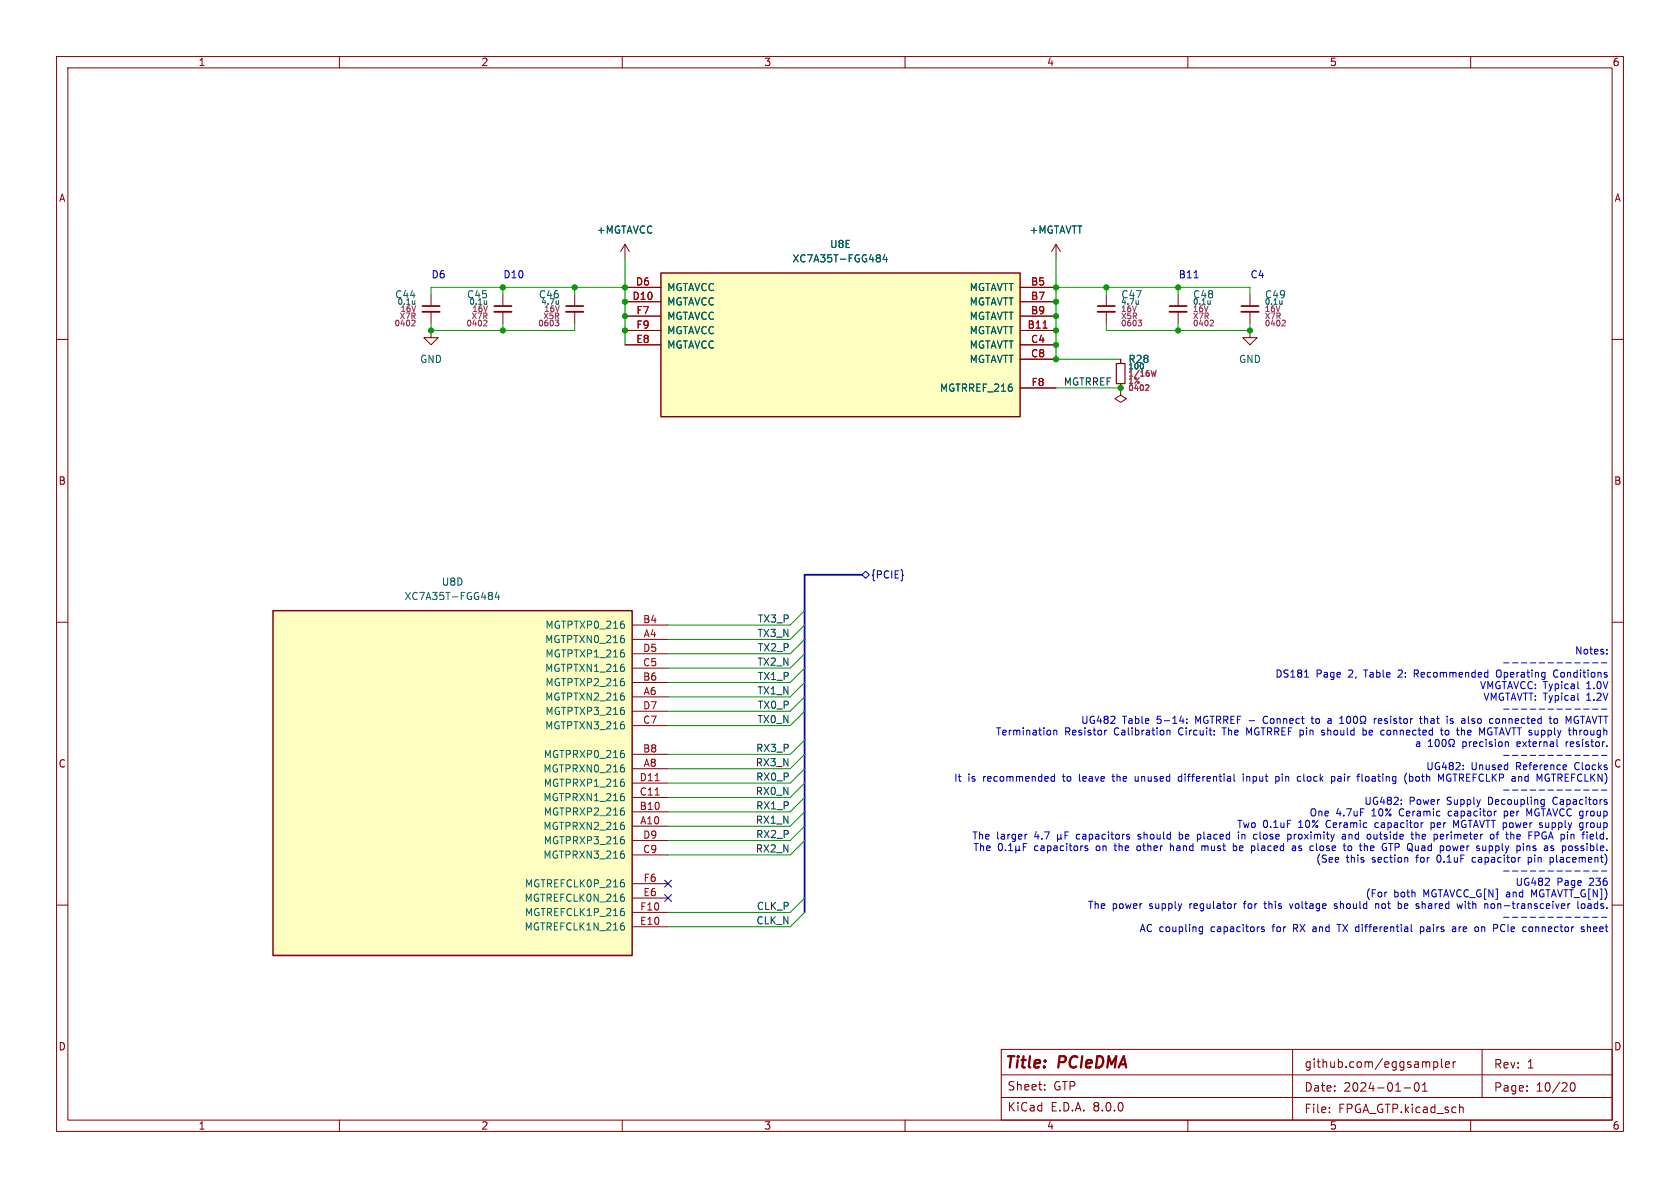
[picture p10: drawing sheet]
<svg xmlns="http://www.w3.org/2000/svg" width="297mm" height="210mm" viewBox="0 0 297 210" stroke-linecap="round" stroke-linejoin="round" font-family="sans-serif">
<g fill="none" stroke="#840000" stroke-width=".18">
<path d="M10 10h277v190h-277zM12 12h273v186h-273zM60 10v2M110 10v2M160 10v2M210 10v2M260 10v2M10 60h2M76.2 58.4v1.3h-1.3l1.3 1.3 1.3-1.3h-1.3M76.2 58.4h.1M76.2 52.1v2M76.2 55.1v2.1"/>
<path d="M101.6 52.1v2M101.6 55.1v2.1M186.7 43.2l-.8 1.3M186.7 43.2v2.5M186.7 43.2l.8 1.3M208.3 52.1v2M208.3 55.1v2.1M221 58.4v1.3h1.2l-1.2 1.3-1.3-1.3h1.3M221 58.4h.1M221 52.1v2M221 55.1v2.1M285 60h2"/>
<path d="M198.1 68.6v1.3l1 .6-1 .6-1-.6 1-.6M198.1 68.6h.1M198.1 63.5v.8M198.1 67.8v.8M10 110h2M285 110h2M10 160h2M285 160h2M60 198v2M110 198v2M160 198v2M177 194h108"/>
<path d="M177 190h108M177 185.5h108v12.5h-108zM184.7 192.6v.1M184.7 191.8v.1M210 198v2M228.5 185.5v12.5M235 196.6v.1M235 195.8v.1M248.2 192.3h1.2M250.2 191.5l.2-.1a.81 .81 0 0 1 .6 .6 .81 .81 0 0 1-.3 .8l-.2 .1a.81 .81 0 0 1-.3-1.4zM251.5 192.9h.8M251.5 191.8l.4-.4v1.5"/>
<path d="M253.5 187.7v1.5M253.5 187.8l.4-.1 .3 .3v.4l-.2 .2h-.5M254.8 187.2v1.3l.2 .2M255.5 188.2l.8-.2-.1-.2-.4-.1-.3 .2 .1 .7h.6M256.9 187.7v1M257.3 187.7l-.3 .1-.1 .2M258.1 195.8h.5l.1 .9M260 198v2M262 185.5v8.5M270 192.8v.1M270 192v.1M277.8 191.5l.2-.1a.8 .8 0 0 1 .5 .7 .8 .8 0 0 1-.5 .8 .99 .99 0 0 1-.2-1.4z"/>
</g>
<path d="M74.7 55.1h3M100.1 55.1h3M206.8 55.1h3M219.5 55.1h3" fill="none" stroke="#840000" stroke-width=".33"/>
<path d="M74.7 54.1h3M100.1 54.1h3M206.8 54.1h3M219.5 54.1h3" fill="none" stroke="#840000" stroke-width=".3"/>
<path d="M73.3 53.1v.7M73.3 53.7l-.1 .1M98.7 53.1v.7M98.7 53.7l-.1 .1M214 53.1v.7M214 53.7l-.2 .1M226.7 53.1v.7M226.7 53.7l-.2 .1M202.1 64.8v.2" fill="none" stroke="#006464" stroke-width=".18"/>
<path d="M73.3 57l-.5 .6h.6M98.7 57.1v.4l-.4 .1M214.1 56.6l.3 .1 .1 .2-.6 .7h.6M226.8 56.6l.3 .1 .1 .2-.6 .7h.6M202.7 68l.3 .1 .1 .2-.6 .7h.6M204.4 65.5l-.3 1-.1-.7-.2 .7" fill="none" stroke="#840084" stroke-width=".18"/>
<path d="M197.4 64.3h1.5v3.5h-1.5z" fill="none" stroke="#840000" stroke-width=".2"/>
<path d="M116.8 48.3h63.5v25.4h-63.5z" fill="#ffffc2"/>
<path d="M116.8 48.3h63.5v25.4h-63.5z" fill="none" stroke="#840000" stroke-width=".25"/>
<g fill="none" stroke="#840000" stroke-width=".18">
<path d="M110.5 58.4h6.3M110.5 50.8h6.3M110.5 53.3h6.3M110.5 55.9h6.3M180.3 58.4h6.4M180.3 50.8h6.4M180.3 53.3h6.4M180.3 55.9h6.4M195.6 52.1v2M195.6 55.1v2.1M110.5 61h6.3M180.3 61h6.4"/>
<path d="M180.3 63.5h6.4M180.3 68.6h6.4"/>
</g>
<path d="M184.4 58h.7" fill="none" stroke="#a90000" stroke-width=".18"/>
<path d="M155.6 45.2v.3M155.6 45.7v.5M156.4 45l-.3 .9h.8M156.7 45.5v.8M201.3 53.1v.7M201.3 53.7l-.2 .1" fill="none" stroke="#006464" stroke-width=".18"/>
<path d="M194.1 55.1h3" fill="none" stroke="#840000" stroke-width=".33"/>
<path d="M194.1 54.1h3" fill="none" stroke="#840000" stroke-width=".3"/>
<path d="M201.2 56.6h.6l-.3 .4 .3 .1v.3l-.2 .2h-.2" fill="none" stroke="#840084" stroke-width=".18"/>
<path d="M48.3 108h63.5v60.9h-63.5z" fill="#ffffc2"/>
<path d="M48.3 108h63.5v60.9h-63.5z" fill="none" stroke="#840000" stroke-width=".25"/>
<g fill="none" stroke="#840000" stroke-width=".18">
<path d="M88.9 52.1v2M88.9 55.1v2.1M110.5 43.2l-.8 1.3M110.5 43.2v2.5M110.5 43.2l.8 1.3M110.5 58.4h6.3M110.5 50.8h6.3M110.5 53.3h6.3M110.5 55.9h6.3M180.3 58.4h6.4M180.3 50.8h6.4M180.3 53.3h6.4"/>
<path d="M180.3 55.9h6.4M110.5 61h6.3M180.3 61h6.4M180.3 63.5h6.4M180.3 68.6h6.4M198.1 68.6h.1M198.1 63.5v.8M198.1 67.8v.8M111.8 113h6.3M111.8 110.5h6.3M111.8 118.1h6.3M111.8 115.6h6.3"/>
<path d="M111.8 123.2h6.3M111.8 135.9h6.3M111.8 120.7h6.3M111.8 133.4h6.3M111.8 128.3h6.3M111.8 138.4h6.3M111.8 125.7h6.3M111.8 146.1h6.3M111.8 143.5h6.3M111.8 141h6.3M111.8 151.1h6.3M111.8 148.6h6.3"/>
<path d="M111.8 158.8h6.3M111.8 156.2h6.3M111.8 163.8h6.3M111.8 161.3h6.3"/>
</g>
<g fill="none" stroke="#006464" stroke-width=".18">
<path d="M86 53.1v.7M86 53.7l-.1 .1M155.6 45.2v.3M155.6 45.7v.5M156.4 45l-.3 .9h.8M156.7 45.5v.8M202.1 64.8v.2M87 104.8v.3M87 105.4v.5M87.8 104.7l-.3 .9h.8M88.1 105.1v.9M110.3 110.4v.5"/>
<path d="M110.3 112.9v.6M110.3 115.5v.5M110.3 118v.6M110 135.2h.3M110 132.7h.3M110 137.7h.3M110.2 133.1l.2 .3v.3l-.2 .2M110.2 135.7l.2 .2v.3l-.2 .3M110.2 138.2l.2 .3v.3l-.2 .2M110.3 120.6v.5M110.3 123.1v.5M110.3 125.6v.6"/>
<path d="M110.3 128.2v.5M110 145.4h.3M110 142.8h.3M110 140.3h.3M110 150.4h.3M110 147.9h.3M110 155.5h.3M110.2 145.8l.2 .3v.3l-.2 .2M110.2 140.8l.2 .2v.3l-.2 .2M110.2 143.3l.2 .2v.3l-.2 .3M110.2 148.4l.2 .2v.3l-.2 .3M110.2 150.9l.2 .3v.3l-.2 .2"/>
<path d="M110.2 156l.2 .2v.3l-.2 .3M110.3 158.6l.1 .2-.1 .5M110 160.6h.3M110.2 161.1l.2 .2v.3l-.2 .3M110.3 163.7l.1 .2-.1 .4"/>
</g>
<path d="M184.4 58h.7M115.8 138h.7M115.8 140.6h.7" fill="none" stroke="#a90000" stroke-width=".18"/>
<path d="M87.4 55.1h3" fill="none" stroke="#840000" stroke-width=".33"/>
<path d="M87.4 54.1h3" fill="none" stroke="#840000" stroke-width=".3"/>
<path d="M86 57l-.5 .6h.6M202.7 68l.3 .1 .1 .2-.6 .7h.6M204.4 65.5l-.3 1-.1-.7-.2 .7" fill="none" stroke="#840084" stroke-width=".18"/>
<path d="M152.4 101.6l.6-.6 .7 .6-.7 .6zM117.5 155.6l1.2 1.2M117.5 158.1l1.2 1.3M118.7 155.6l-1.2 1.2M118.7 158.1l-1.2 1.3" fill="none" stroke="#000084" stroke-width=".18"/>
<g fill="none" stroke="#0000c2" stroke-width=".18">
<path d="M211.1 49.1h.7M230.6 119.7h.7M250 119.1h.5M250.5 118.4h-.5v1.3M265.1 118.4a.43 .43 0 0 0-.6 .5v.4a.43 .43 0 0 0 .6 .4M265.8 117.2h1M267.4 117.2h1M269 117.2h.9M270.5 117.2h1M272.1 117.2h1M273.7 117.2h.9M275.2 118.4a.64 .64 0 0 0-.6 .7 .64 .64 0 0 0 .6 .6"/>
<path d="M275.2 117.2h1M276.8 117.2h1M278.4 117.2h1M280 117.2h.9M281.5 117.2h1M283.1 117.2h1M284.1 115.5v.1M284.1 114.8v.2M186.3 129.1v.8M186.3 129.2l.2-.1h.3v.8M186.4 136.8v1.3M186.4 137.3h-.4l-.2 .2 .1 .5h.5"/>
<path d="M195.7 129.1l-.4 .2M196.6 137.3h.5M196.8 136.8v1.2M200.7 137.3v.6l.3 .2M206.3 129.2l.2-.1h.3l.1 .8M206.3 129.1v.8M208.5 127.5h.8M208.9 137.3h-.4l-.2 .2 .1 .5h.5M209.1 127v.9M209.8 127.8v.1M209.8 127.1v.1M214.7 129.8v.1"/>
<path d="M214.7 129.1v.2M218.2 136.8v1.1l.1 .2M219.8 136.8v.2M219.8 137.3v.8M220.4 137.3v.8M220.6 137.3l-.2 .1M220.8 129.6l-.4-.9v1.2M223.5 126.7l-.2 .5 .2 .6M225.5 137.3h.4l.2 .2-.1 .5h-.5M225.5 137.3v1.2M229.6 137.3h.4M230 138l-.4 .1"/>
<path d="M231.8 127h.4M231.9 126.6v1.1l.3 .2M234.1 129.1h-.3l-.2 .2 .6 .4M234.2 129.7l-.2 .2h-.4M234.8 127.1h.5M234.8 127.8h.5M235.3 127.3l-.5 .2M235.5 137.3h.3l.2 .2-.1 .5-.4 .1M236.8 127.9h.8M236.9 137.3h-.4M237 137.6h-.3l-.2 .2v.2l.5 .1M238.2 126.7l.2-.1a.68 .68 0 0 1 .4 .6 .68 .68 0 0 1-.4 .7 .84 .84 0 0 1-.2-1.2z"/>
<path d="M239.4 126.7l.2-.1a.68 .68 0 0 1 .4 .6 .68 .68 0 0 1-.4 .7 .84 .84 0 0 1-.2-1.2zM240.5 127.9h.3v-.3a.54 .54 0 0 1-.3-.7 .54 .54 0 0 1 .8-.2 .58 .58 0 0 1-.2 .9v.3h.3M240.8 137.9l.2 .2M241 129.1h.3l.3 .2-.2 .6h-.4M241 128.7v1.2M241.5 137.3l-.1 .2 .1 .5M243 127v.9M243.3 127l-.3 .3M244.1 127h-.2l-.2 .2v.6l.4 .1M244.3 127.3l-.6 .2M244.6 129.1h.1M244.7 129.9h-.1"/>
<path d="M248.7 136.7a1.46 1.46 0 0 0 0 1.9M249.2 137.3h.3l.3 .2-.1 .5h-.5M249.2 136.8v1.3M250.9 127h.5M251.1 126.6v1.1l.3 .2M251.8 126.6v1.3M252.2 127l-.4 .2M252.5 132h.7M252.5 131.1l.4-.4v1.3M254 130.7a.72 .72 0 0 0 .1 1.3 .79 .79 0 0 0 0-1.3M254.6 129.1h.5M254.7 137.7l.5-.9v1.3"/>
<path d="M254.8 128.7v1l.3 .2M255 130.8l.2-.1a.68 .68 0 0 1 .5 .6 .68 .68 0 0 1-.5 .7l-.2-.1-.1-.4zM255.9 129.1h-.3l-.1 .2v.5l.4 .1M256.1 136.8a.66 .66 0 0 0-.4 .7 .66 .66 0 0 0 .6 .6l.1-.1M256.3 137.6h.2M256.5 130.7l-.2 .1a.59 .59 0 0 0 .1 .9v.3h-.3M256.7 130.7l.2 .1a.59 .59 0 0 1-.1 .9v.3h.3M256.9 127.1l-.3-.1-.2 .2v.2l.5 .1v.3h-.5M258.4 129.1h.3l.2 .2M258.7 135.9v.2M258.7 135.3v.1M259.6 126.6v1.1l.2 .2"/>
<path d="M263.2 128.7l-.2 .5 .2 .7M265.1 127.3l-.3-.3-.3 .1-.1 .2 .1 .5 .3 .1 .3-.3M265.8 125.4h1M265.8 133.5h1M265.8 139.7h1M266.2 131.2h.4l.1 .8M267.4 125.4h1M267.4 133.5h1M267.4 139.7h1M269 125.4h.9M269 133.5h.9M269 139.7h.9"/>
<path d="M270.5 125.4h1M270.5 133.5h1M270.5 139.7h1M272.1 125.4h1M272.1 133.5h1M272.1 139.7h1M273.6 136.8l-.2 .1M273.7 125.4h.9M273.7 133.5h.9M273.7 137.6h.2v.4l-.2 .1-.3-.1M273.7 139.7h.9M273.7 136.8l.2 .1"/>
<path d="M273.9 127h.4M274.2 127.9h.1M274.8 127.2l.1-.2 .4 .2 .1 .4-.2 .2-.3 .1-.1-.1zM275.2 125.4h1M275.2 130.7v1.1l.2 .2M275.2 133.5h1M275.2 139.7h1M276.8 135.2l.1 .3-.6 .1M276.8 125.4h1M276.8 133.5h1M276.8 139.7h1M276.9 136l-.1 .1"/>
<path d="M278.2 129.1h.4l.1 .8M278.4 125.4h1M278.4 127.7l.3 .2 .4-.1M278.4 133.5h1M278.4 139.7h1M278.8 127.3h.3M278.9 120.5v1.1l.2 .1M278.9 122.5v1.1l.2 .2M279 126.7l-.3-.1-.3 .2M280 125.4h.9M280 133.5h.9M280 139.7h.9"/>
<path d="M281.5 125.4h1M281.5 133.5h1M281.5 139.7h1M283.1 125.4h1M283.1 133.5h1M283.1 139.7h1M284.1 131.9v.1M176.6 149.3l-.1 .6 .1 .4 .2 .1 .4-.3v-.8M177.8 150.3v.1M178.3 150.4h.7M178.7 149.1v1.3M179.6 150.2l.2 .2h.2l.2-.2"/>
<path d="M179.6 149.5v1.3M180.2 150.2l.2 .2M180.2 149.5v.7M180.9 149.7h.4M181.5 149.1h-.6v1.3M181.6 147.5l-.3 .1M187 147.5v1.3M187 148.1l.1 .2h.3l.2-.2M187.6 148.1l.1 .2M187.6 147.5v.6M188.3 147.7h.4M188.9 147.1h-.6v1.2"/>
<path d="M192.3 149.6l-.3-.1-.2 .2 .1 .2 .4 .1v.3h-.5M199.4 147.5h.3M199.4 147.9l.3 .1v.1l-.2 .2h-.2M201.1 149.6l-.1 .2 .1 .5M201.2 148.3h.1M201.3 147.5l-.1 .2 .1 .2M206.9 149.1v1.3M207.3 149.5l-.4 .1M208.5 148.3h.3M208.5 147.1v1.2M208.8 147.5h-.3M211.8 147.5l.4 .1"/>
<path d="M212.2 148.2l-.4 .1M212.5 149.6l.3-.1 .2 .2M212.5 149.5v.9M218 149.6l.4-.1 .2 .3-.1 .5h-.5M218 149.1v1.3M218.2 159.8v.8M218.6 159.8l-.4 .2M218.9 147.1v.1M218.9 147.5v.8M219.5 147.5v.8M219.7 147.5l-.2 .1M221.7 149.6l.1 .2-.1 .5"/>
<path d="M221.8 147.5h.4M222.2 148.3h-.4M223.4 159.8h.5M223.6 159.3l.1 1.2M227.7 147.5h.3l.3 .2-.2 .6h-.4M228 159.8l.3 .8 .3-.8M228.5 149.6h.5v.8M229 149.8l-.4 .1-.2 .2 .2 .3 .4-.1M232.7 149.1v1.1l.2 .2M236.4 159.8h-.3l-.2 .2 .5 .4M237.3 147.5h.5l.1 .8M237.9 147.8h-.4l-.2 .2 .2 .3h.4"/>
<path d="M238.4 149.6l.1-.1 .4 .1 .1 .5-.2 .2-.3 .1-.1-.1zM238.5 147.5v.8M238.7 147.5l-.2 .1M241.7 149.6v.8M242.9 147.5v.6l.4 .2M243.2 159.9l.2-.1h.3v.8M243.2 159.8v.8M245.9 149.1v1.3M247.3 159.8h.3l.2 .2-.1 .5-.4 .1M247.7 142.1v.1M247.7 141.4v.1M248.7 151.6l.2 .2v.6"/>
<path d="M250.3 147.6l.2-.1h.3l.1 .8M250.3 147.1v1.2M251.4 159.3v1.3M251.5 159.8l-.1 .1M251.6 145.4l-.3 .2M253 145.4v1.3M253 146.2l.1 .1M253.1 145.4l-.1 .1M254.8 147.5h.4v.3l-.6 .1M255.2 148.3h-.4M256.3 149.6v.7M256.8 149.5l.2 .9"/>
<path d="M257.4 145.9l-.4-.9v1.3M258.6 159.8l-.3 .8-.2-.6-.3 .6M260.5 151.6l-.2 .2v.4l.2 .2M263.3 150.3l.3 .1M263.3 149.5v1.3M263.6 149.5l-.3 .1M264.1 147.6v.6M264.1 159.8h-.3l-.2 .2v.5l.2 .1 .3-.1M264.5 147.5h.5M264.5 143.4l-.3 .1M264.7 147.2v1.1M265.8 154h1"/>
<path d="M265.9 143.4v1.3M265.9 144.2h.2M266.1 143.4l-.2 .1M267.4 154h1M268.2 148.1l.2 .2h.3M268.7 151.6h.1M268.7 147.5h-.3l-.2 .2M268.8 147.8l-.6 .1M269 154h.9M269.9 149.5v.9M269.9 149.6l.2-.1 .3 .1 .1 .8M270.2 151.6v1.2"/>
<path d="M270.2 152.4h.3M270.3 143.9l-.4-.9v1.2M270.5 151.6h-.3M270.5 154h1M272.1 154h1M272.2 145.7l.5 .3-.2 .3-.3-.1M272.6 141.3l.4 .1M272.6 145.5l-.3-.1-.1 .2M273 141.3v1.2M273 142.1l-.4 .1M273 147.1a.69 .69 0 0 0-.4 .6 .69 .69 0 0 0 .4 .6M273.7 154h.9"/>
<path d="M274 151.6h.4l.2 .1M274 151.6v1.2M274.6 152.3l-.2 .1h-.4M275.2 154h1M276.8 154h1M277.5 159.8h-.2M278.4 154h1M278.9 159.3v1.1l.2 .2M278.9 150v.3M279.7 159.8h.3l.2 .2v.4l-.2 .2-.3-.1-.2-.1zM279.8 145.5l-.3-.1-.3 .3 .2 .5h.4M279.8 145.4v1.2"/>
<path d="M280 154h.9M281.5 154h1M282.3 147.1v1l.1 .2M283.1 154h1M284 141.8l.1 .2-.1 .2M284 141.3l.1 .1M212 164.4l.2 .3 .4-.1M212.6 163.8v1.1l-.2 .2-.3-.1M212.6 163.9l-.4-.1-.2 .3M223.5 163.9l-.3-.1-.2 .2 .1 .2 .4 .1v.3h-.5M236.4 163.4h.7M236.4 160.4l-.2 .2-.3-.1"/>
<path d="M236.7 163.4v1.3M249.5 163.4v1.1l.2 .2M251.1 163.8v1.3M251.1 163.9l.4-.1 .2 .3-.1 .5h-.5M256.8 163.9h.5v.8M257.3 164.1l-.4 .1-.2 .2 .2 .3 .4-.1M261.3 163.9l.1 .2-.1 .5M265.5 163.5l-.2 .5 .2 .6M265.8 162.2h1M267.4 162.2h1M269 162.2h.9M270.3 164.6l.2 .1 .3-.1"/>
<path d="M270.5 162.2h1M270.8 163.9l-.3-.1-.2 .2M272.1 162.2h1M273.7 162.2h.9M275.2 162.2h1M276.8 162.2h1M278.4 162.2h1M279.6 164.2l.5 .2-.1 .2-.3 .1M279.6 163.9h.4M280 162.2h.9M280.6 164l.2-.2 .3 .1 .1 .8M280.6 163.4v1.3"/>
<path d="M281.5 162.2h1M283.1 162.2h1"/>
</g>
<path d="M152.4 101.6h-10.2v59.7" fill="none" stroke="#000084" stroke-width=".3"/>
<g fill="none" stroke="#009600" stroke-width=".18">
<path d="M76.2 57.2v1.2h25.4v-1.2M88.9 50.8v1.3M88.9 57.2v1.2M101.6 50.8v1.3M110.5 50.8h-34.3v1.3M110.5 45.7v15.3M186.7 50.8h34.3v1.3M186.7 45.7v17.8h11.4M195.6 57.2v1.2h25.4v-1.2M195.6 50.8v1.3M208.3 50.8v1.3M208.3 57.2v1.2"/>
<path d="M186.7 68.6h11.4M142.2 108l-2.5 2.5h-21.6M142.2 110.5l-2.5 2.5h-21.6M142.2 118.1l-2.5 2.6h-21.6M142.2 113l-2.5 2.6h-21.6M142.2 115.6l-2.5 2.5h-21.6M142.2 120.7l-2.5 2.5h-21.6M142.2 125.7l-2.5 2.6h-21.6M142.2 138.4l-2.5 2.6h-21.6M142.2 123.2l-2.5 2.5h-21.6M142.2 130.8l-2.5 2.6h-21.6M142.2 133.4l-2.5 2.5h-21.6"/>
<path d="M142.2 135.9l-2.5 2.5h-21.6M142.2 141l-2.5 2.5h-21.6M142.2 148.6l-2.5 2.5h-21.6M142.2 143.5l-2.5 2.6h-21.6M142.2 158.8l-2.5 2.5h-21.6M142.2 146.1l-2.5 2.5h-21.6M142.2 161.3l-2.5 2.5h-21.6"/>
</g>
<g fill="#009600" stroke="#009600" stroke-width=".18">
<circle cx="186.7" cy="63.5" r=".46"/>
<circle cx="186.7" cy="58.4" r=".46"/>
<circle cx="186.7" cy="61" r=".46"/>
<circle cx="198.1" cy="68.6" r=".46"/>
<circle cx="221" cy="58.4" r=".46"/>
<circle cx="110.5" cy="58.4" r=".46"/>
<circle cx="110.5" cy="55.9" r=".46"/>
<circle cx="186.7" cy="55.9" r=".46"/>
<circle cx="208.3" cy="50.8" r=".46"/>
<circle cx="195.6" cy="50.8" r=".46"/>
<circle cx="208.3" cy="58.4" r=".46"/>
<circle cx="186.7" cy="53.3" r=".46"/>
<circle cx="186.7" cy="50.8" r=".46"/>
<circle cx="76.2" cy="58.4" r=".46"/>
<circle cx="101.6" cy="50.8" r=".46"/>
<circle cx="110.5" cy="53.3" r=".46"/>
<circle cx="110.5" cy="50.8" r=".46"/>
<circle cx="88.9" cy="50.8" r=".46"/>
<circle cx="88.9" cy="58.4" r=".46"/>
</g>
<g font-size="2.8" fill="#840000">
<text x="177.5" y="189.4">Title:</text>
<text x="187.2" y="189.4">PCIeDMA</text>
</g>
<g font-size="2.1" fill="#840000">
<text x="230.5" y="189">github.com/eggsampler</text>
<text x="264" y="189.1">Rev:</text>
<text x="269.9" y="189.1">1</text>
<text x="178" y="196.7">KiCad</text>
<text x="178" y="193">Sheet:</text>
<text x="185.7" y="196.7">E.D.A.</text>
<text x="186.2" y="193">GTP</text>
<text x="193.3" y="196.7">8.0.0</text>
<text x="230.5" y="193.2">Date:</text>
<text x="230.5" y="197">File:</text>
<text x="236.6" y="197">FPGA_GTP.kicad_sch</text>
<text x="237.5" y="193.2">2024-01-01</text>
<text x="264" y="193.2">Page:</text>
<text x="271.5" y="193.2">10/20</text>
</g>
<g font-size="1.8" fill="#840000">
<text x="35" y="11.9">1</text>
<text x="85" y="11.9">2</text>
<text x="135" y="11.9">3</text>
<text x="185" y="11.9">4</text>
<text x="235" y="11.9">5</text>
<text x="285" y="11.9">6</text>
<text x="10.3" y="35.9">A</text>
<text x="285.3" y="35.9">A</text>
<text x="10.3" y="85.9">B</text>
<text x="285.3" y="85.9">B</text>
<text x="10.3" y="135.9">C</text>
<text x="285.3" y="135.9">C</text>
<text x="10.3" y="185.9">D</text>
<text x="285.3" y="185.9">D</text>
<text x="35" y="199.9">1</text>
<text x="85" y="199.9">2</text>
<text x="135" y="199.9">3</text>
<text x="185" y="199.9">4</text>
<text x="235" y="199.9">5</text>
<text x="285" y="199.9">6</text>
</g>
<g font-size="1.8" fill="#006464">
<text x="105.4" y="41.5">+MGTAVCC</text>
<text x="181.9" y="41.5">+MGTAVTT</text>
<text x="140" y="46.6">XC7A35T-FGG484</text>
<text x="146.6" y="44">U8E</text>
<text x="69.8" y="52.9">C44</text>
<text x="82.5" y="52.9">C45</text>
<text x="95.2" y="52.9">C46</text>
<text x="117.9" y="51.7">MGTAVCC</text>
<text x="171.3" y="51.7">MGTAVTT</text>
<text x="198.1" y="52.9">C47</text>
<text x="210.8" y="52.9">C48</text>
<text x="223.5" y="52.9">C49</text>
<text x="117.9" y="54.2">MGTAVCC</text>
<text x="117.9" y="56.7">MGTAVCC</text>
<text x="117.9" y="59.3">MGTAVCC</text>
<text x="171.3" y="59.3">MGTAVTT</text>
<text x="171.3" y="54.2">MGTAVTT</text>
<text x="171.3" y="56.7">MGTAVTT</text>
<text x="74.2" y="64.4">GND</text>
<text x="117.9" y="61.8">MGTAVCC</text>
<text x="171.3" y="61.8">MGTAVTT</text>
<text x="171.3" y="64.4">MGTAVTT</text>
<text x="199.4" y="64.4">R28</text>
<text x="218.9" y="64.4">GND</text>
<text x="166.1" y="69.4">MGTRREF_216</text>
<text x="71.4" y="106.3">XC7A35T-FGG484</text>
<text x="78" y="103.7">U8D</text>
<text x="96.3" y="113.9">MGTPTXN0_216</text>
<text x="96.3" y="111.4">MGTPTXP0_216</text>
<text x="96.3" y="119">MGTPTXN1_216</text>
<text x="96.3" y="116.4">MGTPTXP1_216</text>
<text x="96.3" y="124.1">MGTPTXN2_216</text>
<text x="96.3" y="121.5">MGTPTXP2_216</text>
<text x="96.3" y="129.1">MGTPTXN3_216</text>
<text x="96.3" y="126.6">MGTPTXP3_216</text>
<text x="96" y="136.8">MGTPRXN0_216</text>
<text x="96" y="134.2">MGTPRXP0_216</text>
<text x="96" y="141.8">MGTPRXN1_216</text>
<text x="96" y="139.3">MGTPRXP1_216</text>
<text x="96" y="146.9">MGTPRXN2_216</text>
<text x="96" y="144.4">MGTPRXP2_216</text>
<text x="96" y="149.5">MGTPRXP3_216</text>
<text x="96" y="152">MGTPRXN3_216</text>
<text x="92.6" y="159.6">MGTREFCLK0N_216</text>
<text x="92.7" y="157.1">MGTREFCLK0P_216</text>
<text x="92.6" y="164.7">MGTREFCLK1N_216</text>
<text x="92.7" y="162.2">MGTREFCLK1P_216</text>
</g>
<g font-size="1.8" fill="#0000c2">
<text x="76.2" y="49.3">D6</text>
<text x="88.9" y="49.3">D10</text>
<text x="208.3" y="49.3">B11</text>
<text x="221" y="49.3">C4</text>
<text x="225.4" y="119.9">DS181</text>
<text x="232.7" y="119.9">Page</text>
<text x="238.5" y="119.9">2,</text>
<text x="241.5" y="119.9">Table</text>
<text x="247.7" y="119.9">2:</text>
<text x="250.6" y="119.9">Recommended</text>
<text x="265.4" y="119.9">Operating</text>
<text x="275.7" y="119.9">Conditions</text>
<text x="278.4" y="115.8">Notes:</text>
<text x="261.5" y="121.9">VMGTAVCC: Typical</text>
<text x="262.1" y="124">VMGTAVTT: Typical</text>
<text x="280.6" y="121.9">1.0V</text>
<text x="280.6" y="124">1.2V</text>
<text x="176" y="130.1">Termination</text>
<text x="188.2" y="130.1">Resistor</text>
<text x="191" y="128">UG482</text>
<text x="197.1" y="130.1">Calibration</text>
<text x="198.4" y="128">Table</text>
<text x="204.6" y="128">5-14:</text>
<text x="208.6" y="130.1">Circuit:</text>
<text x="211.6" y="128">MGTRREF -</text>
<text x="216.6" y="130.1">The</text>
<text x="221" y="130.1">MGTRREF pin</text>
<text x="224" y="128">Connect</text>
<text x="232.8" y="128">to</text>
<text x="234.7" y="130.1">should</text>
<text x="235.8" y="128">a</text>
<text x="242.2" y="130.1">be</text>
<text x="244.4" y="128">resistor</text>
<text x="245.6" y="130.1">connected</text>
<text x="252.7" y="128">that</text>
<text x="256.4" y="130.1">to</text>
<text x="257.7" y="128">is</text>
<text x="259.5" y="130.1">the</text>
<text x="260.5" y="128">also</text>
<text x="263.6" y="130.1">MGTAVTT supply</text>
<text x="265.6" y="128">connected</text>
<text x="276.5" y="128">to</text>
<text x="279.5" y="128">MGTAVTT</text>
<text x="279.9" y="130.1">through</text>
<text x="250" y="132.1">a</text>
<text x="252" y="136.2">UG482:</text>
<text x="258.6" y="132.1">precision</text>
<text x="260" y="136.2">Unused</text>
<text x="268.1" y="136.2">Reference</text>
<text x="268.4" y="132.1">external</text>
<text x="277.3" y="132.1">resistor.</text>
<text x="278.7" y="136.2">Clocks</text>
<text x="168.6" y="138.3">It</text>
<text x="171.1" y="138.3">is</text>
<text x="173.9" y="138.3">recommended</text>
<text x="188.2" y="138.3">to</text>
<text x="191.2" y="138.3">leave</text>
<text x="197.4" y="138.3">the</text>
<text x="201.5" y="138.3">unused</text>
<text x="209.4" y="138.3">differential</text>
<text x="221" y="138.3">input</text>
<text x="227" y="138.3">pin</text>
<text x="231" y="138.3">clock</text>
<text x="237.2" y="138.3">pair</text>
<text x="241.1" y="142.4">UG482:</text>
<text x="242.1" y="138.3">floating</text>
<text x="249.1" y="142.4">Power</text>
<text x="250.6" y="138.3">(both</text>
<text x="255.9" y="142.4">Supply</text>
<text x="256.8" y="138.3">MGTREFCLKP and</text>
<text x="263.4" y="142.4">Decoupling</text>
<text x="274.6" y="138.3">MGTREFCLKN)</text>
<text x="275" y="142.4">Capacitors</text>
<text x="171.8" y="148.5">The</text>
<text x="176.2" y="148.5">larger</text>
<text x="183" y="148.5">4.7</text>
<text x="190.7" y="148.5">capacitors</text>
<text x="201.8" y="148.5">should</text>
<text x="209.3" y="148.5">be</text>
<text x="212.7" y="148.5">placed</text>
<text x="218.6" y="146.4">Two</text>
<text x="220.2" y="148.5">in</text>
<text x="223.1" y="148.5">close</text>
<text x="223.2" y="146.4">0.1uF</text>
<text x="229.3" y="148.5">proximity</text>
<text x="229.7" y="146.4">10%</text>
<text x="231.4" y="144.4">One</text>
<text x="234.7" y="146.4">Ceramic</text>
<text x="236.2" y="144.4">4.7uF</text>
<text x="239.2" y="148.5">and</text>
<text x="242.6" y="144.4">10%</text>
<text x="243.5" y="146.4">capacitor</text>
<text x="243.8" y="148.5">outside</text>
<text x="247.6" y="144.4">Ceramic</text>
<text x="251.8" y="148.5">the</text>
<text x="253.6" y="146.4">per</text>
<text x="256" y="148.5">perimeter</text>
<text x="256.5" y="144.4">capacitor</text>
<text x="257.8" y="146.4">MGTAVTT power</text>
<text x="266.2" y="148.5">of</text>
<text x="266.5" y="144.4">per</text>
<text x="269.2" y="148.5">the</text>
<text x="270.7" y="144.4">MGTAVCC group</text>
<text x="273.3" y="148.5">FPGA pin</text>
<text x="273.4" y="146.4">supply</text>
<text x="280.7" y="146.4">group</text>
<text x="283.3" y="148.5">field.</text>
<text x="172" y="150.5">The</text>
<text x="183" y="150.5">capacitors</text>
<text x="194.1" y="150.5">on</text>
<text x="197.5" y="150.5">the</text>
<text x="201.7" y="150.5">other</text>
<text x="207.7" y="150.5">hand</text>
<text x="213.5" y="150.5">must</text>
<text x="219.3" y="150.5">be</text>
<text x="222.7" y="150.5">placed</text>
<text x="230.1" y="150.5">as</text>
<text x="232.6" y="152.6">(See</text>
<text x="233.5" y="150.5">close</text>
<text x="238" y="152.6">this</text>
<text x="239.7" y="150.5">to</text>
<text x="242.7" y="152.6">section</text>
<text x="242.7" y="150.5">the</text>
<text x="246.8" y="150.5">GTP Quad</text>
<text x="250.7" y="152.6">for</text>
<text x="254.5" y="152.6">0.1uF</text>
<text x="257.5" y="150.5">power</text>
<text x="260.9" y="152.6">capacitor</text>
<text x="264.1" y="150.5">supply</text>
<text x="271" y="152.6">pin</text>
<text x="271.4" y="150.5">pins</text>
<text x="275.1" y="152.6">placement)</text>
<text x="276.5" y="150.5">as</text>
<text x="279.9" y="150.5">possible.</text>
<text x="192.2" y="160.8">The</text>
<text x="196.6" y="160.8">power</text>
<text x="203.3" y="160.8">supply</text>
<text x="210.6" y="160.8">regulator</text>
<text x="220.4" y="160.8">for</text>
<text x="224.2" y="160.8">this</text>
<text x="228.9" y="160.8">voltage</text>
<text x="237" y="160.8">should</text>
<text x="241.3" y="158.7">(For</text>
<text x="244.4" y="160.8">not</text>
<text x="246.4" y="158.7">both</text>
<text x="248.6" y="160.8">be</text>
<text x="251.7" y="158.7">MGTAVCC_G[N]</text>
<text x="252" y="160.8">shared</text>
<text x="259.5" y="160.8">with</text>
<text x="264.5" y="160.8">non-transceiver</text>
<text x="266.6" y="158.7">and</text>
<text x="267.8" y="156.7">UG482</text>
<text x="271.2" y="158.7">MGTAVTT_G[N])</text>
<text x="275.2" y="156.7">Page</text>
<text x="281.1" y="156.7">236</text>
<text x="281.2" y="160.8">loads.</text>
<text x="201.4" y="164.9">AC coupling</text>
<text x="214.2" y="164.9">capacitors</text>
<text x="225.3" y="164.9">for</text>
<text x="229.1" y="164.9">RX and</text>
<text x="237.4" y="164.9">TX differential</text>
<text x="252.3" y="164.9">pairs</text>
<text x="258.2" y="164.9">are</text>
<text x="262.4" y="164.9">on</text>
<text x="265.9" y="164.9">PCIe</text>
<text x="271.3" y="164.9">connector</text>
<text x="281.8" y="164.9">sheet</text>
</g>
<g font-size="1.8" fill="#a90000">
<text x="111.7" y="53.1">D10</text>
<text x="112.3" y="50.5">D6</text>
<text x="182.2" y="50.5">B5</text>
<text x="182.2" y="53.1">B7</text>
<text x="112.4" y="55.6">F7</text>
<text x="112.4" y="58.2">F9</text>
<text x="181.6" y="58.2">B11</text>
<text x="182.2" y="55.6">B9</text>
<text x="112.4" y="60.7">E8</text>
<text x="182.2" y="60.7">C4</text>
<text x="182.2" y="63.2">C8</text>
<text x="182.3" y="68.3">F8</text>
<text x="113.6" y="110.2">B4</text>
<text x="113.7" y="112.8">A4</text>
<text x="113.6" y="117.9">C5</text>
<text x="113.6" y="115.3">D5</text>
<text x="113.6" y="120.4">B6</text>
<text x="113.6" y="125.5">D7</text>
<text x="113.7" y="122.9">A6</text>
<text x="113.6" y="128">C7</text>
<text x="113.6" y="133.1">B8</text>
<text x="113.7" y="135.6">A8</text>
<text x="113" y="143.3">B10</text>
<text x="113" y="140.7">C11</text>
<text x="113" y="138.2">D11</text>
<text x="113.1" y="145.8">A10</text>
<text x="113.6" y="148.3">D9</text>
<text x="113.6" y="150.9">C9</text>
<text x="113.7" y="156">F6</text>
<text x="113.1" y="161">F10</text>
<text x="113.7" y="158.5">E6</text>
<text x="113" y="163.6">E10</text>
</g>
<g font-size="1.8" fill="#0f0f0f">
<text x="188" y="68.2">MGTRREF</text>
<text x="133.8" y="112.7">TX3_N</text>
<text x="133.9" y="110.1">TX3_P</text>
<text x="133.8" y="117.8">TX2_N</text>
<text x="133.9" y="115.2">TX2_P</text>
<text x="133.8" y="122.8">TX1_N</text>
<text x="133.9" y="125.4">TX0_P</text>
<text x="133.9" y="120.3">TX1_P</text>
<text x="133.8" y="127.9">TX0_N</text>
<text x="133.5" y="135.5">RX3_N</text>
<text x="133.6" y="133">RX3_P</text>
<text x="133.5" y="140.6">RX0_N</text>
<text x="133.6" y="138.1">RX0_P</text>
<text x="133.6" y="143.2">RX1_P</text>
<text x="133.5" y="145.7">RX1_N</text>
<text x="133.6" y="148.2">RX2_P</text>
<text x="133.5" y="150.8">RX2_N</text>
<text x="133.7" y="160.9">CLK_P</text>
<text x="133.6" y="163.5">CLK_N</text>
</g>
<text font-size="1.8" fill="#000084" x="153.9" y="102.5">{PCIE}</text>
<g font-size="1.4" fill="#840084">
<text x="69.6" y="57.9">0402</text>
<text x="70.5" y="56.6">X7R</text>
<text x="70.7" y="55.3">16V</text>
<text x="82.3" y="57.9">0402</text>
<text x="83.2" y="56.6">X7R</text>
<text x="83.4" y="55.3">16V</text>
<text x="95" y="57.9">0603</text>
<text x="95.9" y="56.6">X5R</text>
<text x="96.1" y="55.3">16V</text>
<text x="198.1" y="55.3">16V</text>
<text x="198.1" y="56.6">X5R</text>
<text x="198.1" y="57.9">0603</text>
<text x="210.8" y="55.3">16V</text>
<text x="210.8" y="56.6">X7R</text>
<text x="210.8" y="57.9">0402</text>
<text x="223.5" y="55.3">16V</text>
<text x="223.5" y="56.6">X7R</text>
<text x="223.5" y="57.9">0402</text>
<text x="199.3" y="65.5">100</text>
<text x="199.3" y="66.8">1/16W</text>
<text x="199.3" y="68">1%</text>
<text x="199.3" y="69.3">0402</text>
</g>
<g font-size="1.4" fill="#006464">
<text x="70.2" y="54.1">0.1u</text>
<text x="82.9" y="54.1">0.1u</text>
<text x="95.6" y="54.1">4.7u</text>
<text x="198.1" y="54.1">4.7u</text>
<text x="210.8" y="54.1">0.1u</text>
<text x="223.5" y="54.1">0.1u</text>
</g>
</svg>
